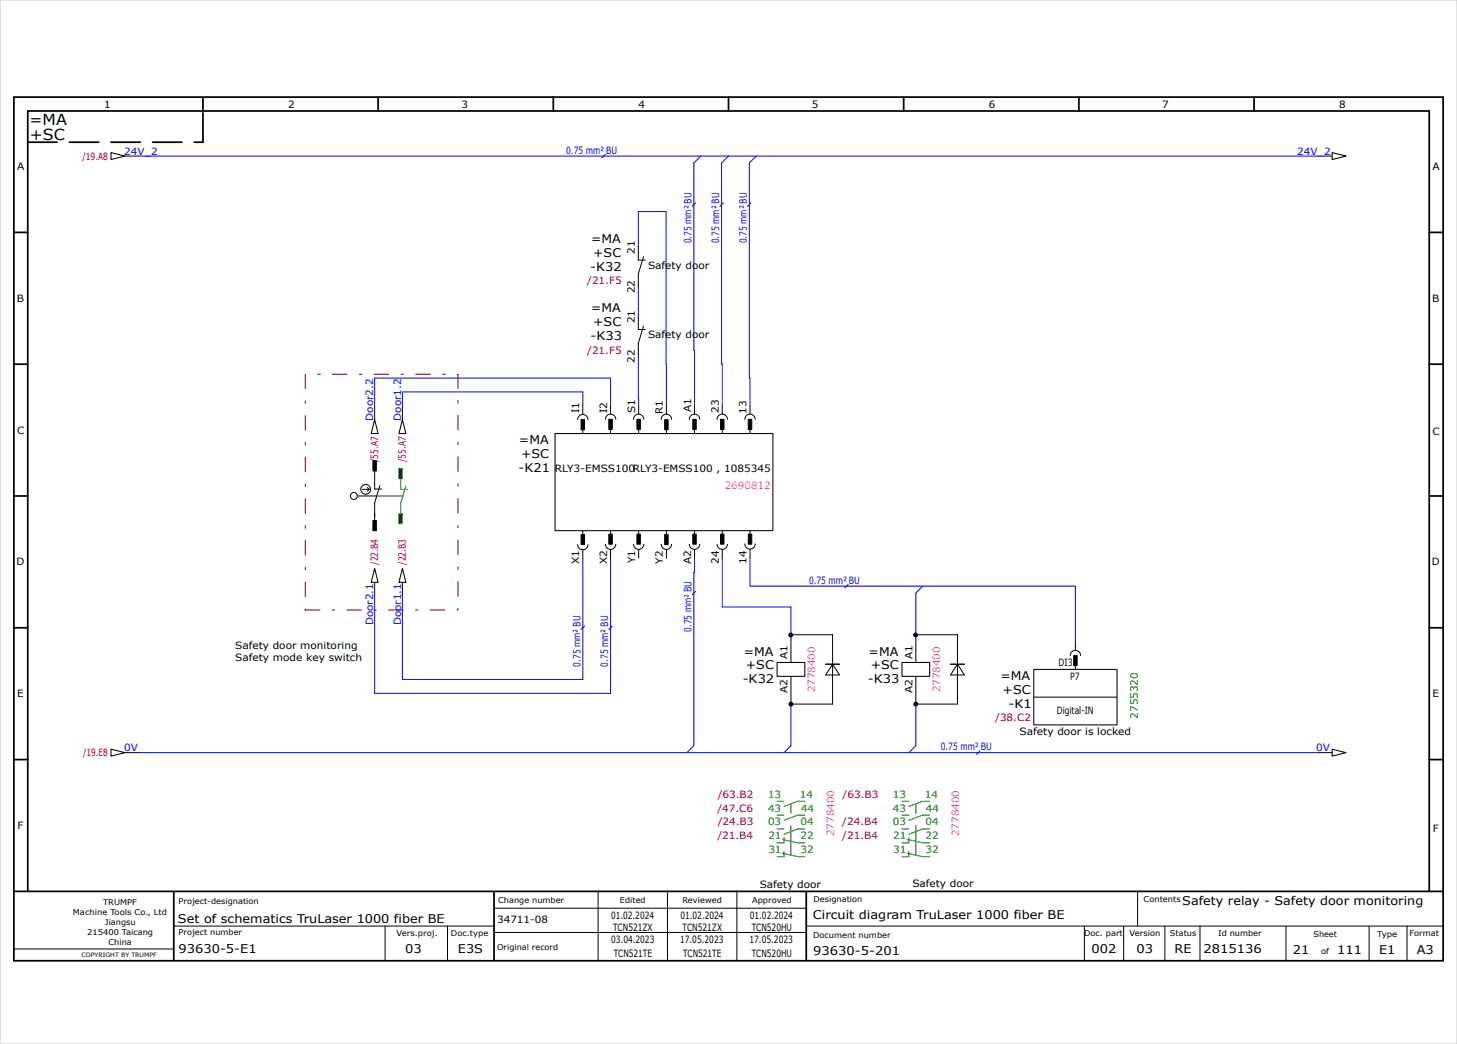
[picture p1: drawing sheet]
<svg xmlns="http://www.w3.org/2000/svg" width="420mm" height="301mm" viewBox="0 0 420 301" stroke-linecap="round" stroke-linejoin="round" font-family="sans-serif">
<g fill="none" stroke="#000" stroke-width=".5">
<path d="M4 28h412v249h-412zM58.5 28.2v3.8M109 28v4M159.5 28v4M210 28v4M260.5 28v4M311 28v4M361.5 28v4M4 67h4M412 67h4M4 105h4M412 105h4"/>
<path d="M4 143h4M412 143h4M4 181h4M412 181h4M4 219h4M412 219h4M4 257h412M8 257v-225h404v225M50.1 257.1v19.8M142.4 257.2v19.8M232.4 257.1v19.7"/>
</g>
<g fill="none" stroke="#000" stroke-width=".29">
<path d="M36 45h4M380 45h4M184 71v4h2M185.5 74l-1.5 5v4M184 91v4h2M185.5 94l-1.5 5v4M108 117v4M116 117v4M168 117v2.5M176 116.9v2.5M184.1 116.9v2.5M192.1 117v2.5"/>
<path d="M200.2 116.9v2.5M208.2 116.9v2.5M216.2 116.9v2.5M108 133v8h2M109.5 140l-1.5 5v7M166.5 121a1.5 1.5 0 0 1 1.5-1.5 1.5 1.5 0 0 1 1.5 1.5M168 123v2M174.5 120.9a1.5 1.5 0 0 1 1.5-1.5 1.5 1.5 0 0 1 1.5 1.5M176 122.9v2M182.6 120.9a1.5 1.5 0 0 1 1.5-1.5 1.5 1.5 0 0 1 1.5 1.5M184.1 122.9v2M190.6 120.9a1.5 1.5 0 0 1 1.5-1.5 1.5 1.5 0 0 1 1.5 1.5"/>
<path d="M192.1 123v2M198.7 120.9a1.5 1.5 0 0 1 1.5-1.5 1.5 1.5 0 0 1 1.5 1.5M200.2 122.9v2M206.7 120.9a1.5 1.5 0 0 1 1.5-1.5 1.5 1.5 0 0 1 1.5 1.5M208.2 122.9v2M214.7 120.9a1.5 1.5 0 0 1 1.5-1.5 1.5 1.5 0 0 1 1.5 1.5M216.2 122.9v2M104.4 141.1h2M105.9 140.6l.5 .5M106.4 141.1l-.5 .5M166.5 157a1.5 1.5 0 0 0 1.5 1.5 1.5 1.5 0 0 0 1.5-1.5M168 153v2"/>
<path d="M168 158.5v2.5M174.5 156.9a1.5 1.5 0 0 0 1.5 1.5 1.5 1.5 0 0 0 1.5-1.5M176 152.9v2M176 158.4v2.5M182.6 156.9a1.5 1.5 0 0 0 1.5 1.5 1.5 1.5 0 0 0 1.5-1.5M184.1 152.9v2M184.1 158.4v2.5M190.6 156.9a1.5 1.5 0 0 0 1.5 1.5 1.5 1.5 0 0 0 1.5-1.5M192.1 153v2M192.1 158.5v2.5M198.7 156.9a1.5 1.5 0 0 0 1.5 1.5 1.5 1.5 0 0 0 1.5-1.5M200.2 152.9v2"/>
<path d="M200.2 158.4v2.5M206.7 156.9a1.5 1.5 0 0 0 1.5 1.5 1.5 1.5 0 0 0 1.5-1.5M208.2 152.9v2M208.2 158.4v2.5M214.7 156.8a1.5 1.5 0 0 0 1.5 1.5 1.5 1.5 0 0 0 1.5-1.5M216.2 152.9v2M216.2 158.4v2.5M108 167.9v4M116 167.9v4M228 195v8h12.1M238 191.5h4M240 183v20"/>
<path d="M240 191.5l2 3.1h-4zM240.1 183h-12.1v8M264 195v8h12.1M274 191.5h4M276 191.5l2 3.1h-4zM276 183v20M276.1 183h-12.1v8M308.5 189a1.5 1.5 0 0 1 1.5-1.5 1.5 1.5 0 0 1 1.5 1.5M310 185v2.5M310 192v1M36 217h4M298 201h24"/>
<path d="M380 217h4M172.4 256.9v20M192.4 256.9v20M212.4 256.9v20M327.9 256.9v10M4.1 273.6h45.7M50.1 267h92.2M111 267v10M129 267v10M142.4 261.9h90M142.4 268.9h90M232.5 267h183.5"/>
<path d="M312.6 267v10M323.9 267.1v10M335.8 267.1v10M345.9 267v10.1M370.7 267v9.8M394.7 267.1v10M405.6 267v10"/>
<circle cx="102" cy="143" r="1"/>
<circle cx="105.4" cy="141.1" r="1.41"/>
</g>
<path d="M8 41h50.5M58.5 41v-8.8" fill="none" stroke="#000" stroke-width=".5" stroke-dasharray="8.5 3.5"/>
<path d="M0 0h420v301h-420z" fill="none" stroke="#c9c9c9" stroke-width=".29"/>
<path d="M88 107.9h44v68h-44z" fill="none" stroke="#800000" stroke-width=".29" stroke-dasharray="4.2 3.5 .7 3.5"/>
<path d="M32 44l4 1-4 1zM384 44l4 1-4 1zM108 121l1 4h-2zM116 121l1 4h-2zM160 125h62.8v28h-62.8zM108 163.9l1 4h-2zM116 163.9l1 4h-2zM224 191h8v4h-8zM260 191h8v4h-8zM298 193h24v16h-24zM32 216l4 1-4 1zM384 216l4 1-4 1z" fill="none" stroke="#000" stroke-width=".3"/>
<g fill="none" stroke="#00f" stroke-width=".29">
<path d="M40 45h340M202 45l-2 2v54h.2v15.9M210 45l-2 2v58h.2v11.9M218 45l-2 2v62h.2v7.9M184 71v-10h8l.1 56M184 83v8M116 117v-4h52v4M176 116.9v-7.9h-68v8M184 103l.1 13.9M168 161v34.9h-52v-24M176 160.9v39h-68v-28M200.2 160.9v4.1h-.2v50l-2 2"/>
<path d="M208.2 160.9v14.1h19.8v8M216.2 160.9v8.1h93.8v16M266 169l-2 2v12M40 217h340M228 203v12l-2 2M264 203v12l-2 2"/>
</g>
<g fill="#000" stroke="#000" stroke-width=".29">
<path d="M107.5 132.8h1v3h-1z" fill-rule="evenodd"/>
<path d="M167.5 121h1v2.9h-1z" fill-rule="evenodd"/>
<path d="M175.5 120.9h1v2.9h-1z" fill-rule="evenodd"/>
<path d="M183.6 120.9h1v2.9h-1z" fill-rule="evenodd"/>
<path d="M191.6 121h1v2.9h-1z" fill-rule="evenodd"/>
<path d="M199.7 120.9h1v2.9h-1z" fill-rule="evenodd"/>
<path d="M207.7 120.9h1v2.9h-1z" fill-rule="evenodd"/>
<path d="M215.7 120.9h1v2.9h-1z" fill-rule="evenodd"/>
<path d="M107.5 150.1h1v2.9h-1z" fill-rule="evenodd"/>
<path d="M167.5 154.1h1v2.9h-1z" fill-rule="evenodd"/>
<path d="M175.5 154h1v2.9h-1z" fill-rule="evenodd"/>
<path d="M183.6 154h1v2.9h-1z" fill-rule="evenodd"/>
<path d="M191.6 154.1h1v2.9h-1z" fill-rule="evenodd"/>
<path d="M199.7 154h1v2.9h-1z" fill-rule="evenodd"/>
<path d="M207.7 154h1v2.9h-1z" fill-rule="evenodd"/>
<path d="M215.7 154h1v2.9h-1z" fill-rule="evenodd"/>
<path d="M309.5 189h1v2.9h-1z" fill-rule="evenodd"/>
<circle cx="227.9" cy="183.1" r=".56"/>
<circle cx="263.9" cy="183.1" r=".56"/>
<circle cx="228" cy="203" r=".56"/>
<circle cx="264" cy="203" r=".56"/>
</g>
<g fill="#008000" stroke="#008000" stroke-width=".29">
<path d="M115 148.1h1v2.9h-1z" fill-rule="evenodd"/>
<path d="M115 135.1h1v2.9h-1z" fill-rule="evenodd"/>
</g>
<path d="M103 143h5.6" fill="none" stroke="#000" stroke-width=".29" stroke-dasharray="8.5 3.5"/>
<path d="M108.8 143h7.5M228 246.5v-14.6M264 246.5v-14.6" fill="none" stroke="#008000" stroke-width=".29" stroke-dasharray="8.5 3.5"/>
<g fill="none" stroke="#008000" stroke-width=".29">
<path d="M115.5 138v3.1h2M117 140.1l-1.5 5v2.9M224 239h2M224 235h2M224 231h2M232 239h-2l-4 1.5M232 235h-2l-4 1.5M232 231h-2l-4 1.5M260 239h2M260 235h2M260 231h2M268 239h-2l-4 1.5"/>
<path d="M268 235h-2l-4 1.5M268 231h-2l-4 1.5M225.5 242l4.5 1h2M225.5 246l4.5 1h2M226 241.5v1.5h-2M226 245.5v1.5h-2M261.5 242l4.5 1h2M261.5 246l4.5 1h2M262 241.5v1.5h-2M262 245.5v1.5h-2"/>
</g>
<path d="M174.5 44.5l-1 1M200.5 58.5l-1 1M208.5 58.5l-1 1M216.5 58.5l-1 1M200.5 170.5l-1 1M244.5 168.5l-1 1M168.5 180.5l-1 1M176.5 180.5l-1 1M282.5 216.5l-1 1" fill="none" stroke="#00f" stroke-width=".3"/>
<g font-size="4.4">
<text x="8.5" y="36">=MA</text>
<text x="8.6" y="40.5">+SC</text>
</g>
<g font-size="3.5">
<text x="170.4" y="70">=MA</text>
<text x="170.1" y="78">-K32</text>
<text x="171" y="74">+SC</text>
<text x="170.4" y="90">=MA</text>
<text x="171" y="94">+SC</text>
<text x="170.2" y="98">-K33</text>
<text x="149.6" y="128">=MA</text>
<text x="150.2" y="132">+SC</text>
<text x="149.5" y="136">-K21</text>
<text x="214.4" y="189">=MA</text>
<text x="250.4" y="189">=MA</text>
<text x="214.1" y="197">-K32</text>
<text x="215" y="193">+SC</text>
<text x="250.2" y="197">-K33</text>
<text x="251" y="193">+SC</text>
<text x="288.4" y="196">=MA</text>
<text x="289" y="200">+SC</text>
<text x="290.7" y="204">-K1</text>
<text x="340.8" y="261">Safety relay - Safety door monitoring</text>
<text x="51.3" y="266">Set of schematics TruLaser 1000 fiber BE</text>
<text x="234.3" y="265">Circuit diagram TruLaser 1000 fiber BE</text>
<text x="51.5" y="274.7">93630-5-E1</text>
<text x="116.8" y="274.9">03</text>
<text x="132" y="274.9">E3S</text>
<text x="234.4" y="275.3">93630-5-201</text>
<text x="314.6" y="274.8">002</text>
<text x="327.6" y="274.9">03</text>
<text x="338.6" y="274.8">RE</text>
<text x="346.9" y="274.7">2815136</text>
<text x="372.7" y="275">21</text>
<text x="385.4" y="275">111</text>
<text x="397.6" y="275">E1</text>
<text x="408.4" y="275">A3</text>
</g>
<g font-size="2.9">
<text x="30" y="31">1</text>
<text x="83" y="31">2</text>
<text x="133.1" y="31">3</text>
<text x="184.1" y="31">4</text>
<text x="234.1" y="31">5</text>
<text x="285" y="31">6</text>
<text x="335" y="31">7</text>
<text x="386" y="31">8</text>
<text x="5" y="49">A</text>
<text x="413" y="49">A</text>
<text x="183" y="73.2" transform="rotate(-90 183 73.2)">21</text>
<text x="186.8" y="77.5">Safety door</text>
<text x="4.8" y="87">B</text>
<text x="183" y="84.6" transform="rotate(-90 183 84.6)">22</text>
<text x="412.8" y="87">B</text>
<text x="183" y="93.2" transform="rotate(-90 183 93.2)">21</text>
<text x="186.8" y="97.5">Safety door</text>
<text x="183" y="104.6" transform="rotate(-90 183 104.6)">22</text>
<text x="167" y="119.2" transform="rotate(-90 167 119.2)">I1</text>
<text x="175" y="119.1" transform="rotate(-90 175 119.1)">I2</text>
<text x="183.1" y="119.1" transform="rotate(-90 183.1 119.1)">S1</text>
<text x="191.1" y="119.3" transform="rotate(-90 191.1 119.3)">R1</text>
<text x="199.2" y="118.9" transform="rotate(-90 199.2 118.9)">A1</text>
<text x="207.2" y="119.1" transform="rotate(-90 207.2 119.1)">23</text>
<text x="215.2" y="119.3" transform="rotate(-90 215.2 119.3)">13</text>
<text x="5" y="125">C</text>
<text x="413" y="125.5">C</text>
<text x="159.9" y="136">RLY3-EMSS100RLY3-EMSS100 , 1085345</text>
<text x="4.8" y="163">D</text>
<text x="167" y="162.7" transform="rotate(-90 167 162.7)">X1</text>
<text x="175" y="162.7" transform="rotate(-90 175 162.7)">X2</text>
<text x="183.1" y="162.3" transform="rotate(-90 183.1 162.3)">Y1</text>
<text x="191.1" y="162.5" transform="rotate(-90 191.1 162.5)">Y2</text>
<text x="199.2" y="162.7" transform="rotate(-90 199.2 162.7)">A2</text>
<text x="207.2" y="162.6" transform="rotate(-90 207.2 162.6)">24</text>
<text x="215.2" y="162.6" transform="rotate(-90 215.2 162.6)">14</text>
<text x="412.7" y="163">D</text>
<text x="67.8" y="187">Safety door monitoring</text>
<text x="67.8" y="190.6">Safety mode key switch</text>
<text x="227" y="190" transform="rotate(-90 227 190)">A1</text>
<text x="263" y="190" transform="rotate(-90 263 190)">A1</text>
<text x="305.1" y="192">DI3</text>
<text x="308.5" y="196">P7</text>
<text x="5" y="201">E</text>
<text x="227" y="199.8" transform="rotate(-90 227 199.8)">A2</text>
<text x="263" y="199.8" transform="rotate(-90 263 199.8)">A2</text>
<text x="413" y="201">E</text>
<text x="304.6" y="206">Digital-IN</text>
<text x="293.9" y="212">Safety door is locked</text>
<text x="5.1" y="239">F</text>
<text x="413" y="240">F</text>
<text x="219" y="256">Safety door</text>
<text x="263" y="255.8">Safety door</text>
<text x="143.3" y="266">34711-08</text>
<text x="176.1" y="264.9">01.02.2024</text>
<text x="176.8" y="268.4">TCN521ZX</text>
<text x="196.1" y="264.9">01.02.2024</text>
<text x="196.8" y="268.4">TCN521ZX</text>
<text x="216.1" y="264.9">01.02.2024</text>
<text x="216.7" y="268.4">TCN520HU</text>
<text x="176.2" y="271.9">03.04.2023</text>
<text x="176.9" y="275.9">TCN521TE</text>
<text x="196" y="271.9">17.05.2023</text>
<text x="196.9" y="275.9">TCN521TE</text>
<text x="216" y="271.9">17.05.2023</text>
<text x="216.7" y="275.9">TCN520HU</text>
</g>
<g font-size="2.9" fill="#b60000">
<text x="23.8" y="46">/19.A8</text>
<text x="169.3" y="82">/21.F5</text>
<text x="169.3" y="102">/21.F5</text>
<text x="109" y="133.2" transform="rotate(-90 109 133.2)">/55.A7</text>
<text x="117" y="133.2" transform="rotate(-90 117 133.2)">/55.A7</text>
<text x="109" y="162.8" transform="rotate(-90 109 162.8)">/22.B4</text>
<text x="117" y="162.8" transform="rotate(-90 117 162.8)">/22.B3</text>
<text x="286.9" y="208">/38.C2</text>
<text x="23.9" y="218">/19.E8</text>
<text x="206.8" y="234">/47.C6</text>
<text x="206.9" y="230">/63.B2</text>
<text x="242.9" y="230">/63.B3</text>
<text x="206.9" y="238">/24.B3</text>
<text x="242.8" y="238">/24.B4</text>
<text x="206.8" y="242">/21.B4</text>
<text x="242.8" y="242">/21.B4</text>
</g>
<g font-size="2.9" fill="#00f">
<text x="35.8" y="44.6">24V_2</text>
<text x="163.2" y="44.3">0.75 mm² BU</text>
<text x="373.9" y="44.6">24V_2</text>
<text x="199.3" y="70.2" transform="rotate(-90 199.3 70.2)">0.75 mm² BU</text>
<text x="207.3" y="70.2" transform="rotate(-90 207.3 70.2)">0.75 mm² BU</text>
<text x="215.3" y="70.2" transform="rotate(-90 215.3 70.2)">0.75 mm² BU</text>
<text x="107.6" y="121.3" transform="rotate(-90 107.6 121.3)">Door2.2</text>
<text x="115.6" y="121.3" transform="rotate(-90 115.6 121.3)">Door1.2</text>
<text x="233.2" y="168.3">0.75 mm² BU</text>
<text x="107.6" y="180.3" transform="rotate(-90 107.6 180.3)">Door2.1</text>
<text x="115.6" y="180.3" transform="rotate(-90 115.6 180.3)">Door1.1</text>
<text x="199.3" y="182.2" transform="rotate(-90 199.3 182.2)">0.75 mm² BU</text>
<text x="167.3" y="192.2" transform="rotate(-90 167.3 192.2)">0.75 mm² BU</text>
<text x="175.3" y="192.2" transform="rotate(-90 175.3 192.2)">0.75 mm² BU</text>
<text x="35.8" y="216.6">0V</text>
<text x="271.2" y="216.3">0.75 mm² BU</text>
<text x="379.4" y="216.6">0V</text>
</g>
<g font-size="2.9" fill="#f0f">
<text x="208.9" y="141">2690812</text>
<text x="235" y="199.7" transform="rotate(-90 235 199.7)">2778400</text>
<text x="271" y="199.7" transform="rotate(-90 271 199.7)">2778400</text>
<text x="240.5" y="241.1" transform="rotate(-90 240.5 241.1)">2778400</text>
<text x="276.5" y="241.1" transform="rotate(-90 276.5 241.1)">2778400</text>
</g>
<g font-size="2.9" fill="#008000">
<text x="328" y="207.2" transform="rotate(-90 328 207.2)">2755320</text>
<text x="221.4" y="230">13</text>
<text x="221.4" y="234">43</text>
<text x="230.6" y="230">14</text>
<text x="230.9" y="234">44</text>
<text x="257.4" y="230">13</text>
<text x="257.4" y="234">43</text>
<text x="266.6" y="230">14</text>
<text x="266.9" y="234">44</text>
<text x="221.4" y="238">03</text>
<text x="230.8" y="238">04</text>
<text x="257.4" y="238">03</text>
<text x="266.8" y="238">04</text>
<text x="221.5" y="242">21</text>
<text x="221.5" y="246">31</text>
<text x="230.8" y="242">22</text>
<text x="230.8" y="246">32</text>
<text x="257.5" y="242">21</text>
<text x="257.5" y="246">31</text>
<text x="266.8" y="242">22</text>
<text x="266.8" y="246">32</text>
</g>
<g font-size="2.3">
<text x="21" y="263.8">Machine Tools Co., Ltd</text>
<text x="29.7" y="260.8">TRUMPF</text>
<text x="51.5" y="260.7">Project-designation</text>
<text x="143.6" y="260.4">Change number</text>
<text x="178.7" y="260.4">Edited</text>
<text x="196.7" y="260.4">Reviewed</text>
<text x="216.8" y="260.4">Approved</text>
<text x="234.5" y="260.2">Designation</text>
<text x="329.7" y="260.1">Contents</text>
<text x="25.2" y="269.6">215400 Taicang</text>
<text x="30.3" y="266.7">Jiangsu</text>
<text x="51.5" y="269.7">Project number</text>
<text x="114.3" y="269.9">Vers.proj.</text>
<text x="130" y="269.9">Doc.type</text>
<text x="312.5" y="269.8">Doc. part</text>
<text x="325.6" y="269.9">Version</text>
<text x="337.3" y="269.8">Status</text>
<text x="351.2" y="269.8">Id number</text>
<text x="406.4" y="270">Format</text>
<text x="31.3" y="272.5">China</text>
<text x="143.3" y="273.9">Original record</text>
<text x="234.4" y="270.3">Document number</text>
<text x="378.6" y="270">Sheet</text>
<text x="380.8" y="275">of</text>
<text x="397" y="270">Type</text>
</g>
<text font-size="1.7" x="23.5" y="275.8">COPYRIGHT BY TRUMPF</text>
</svg>
